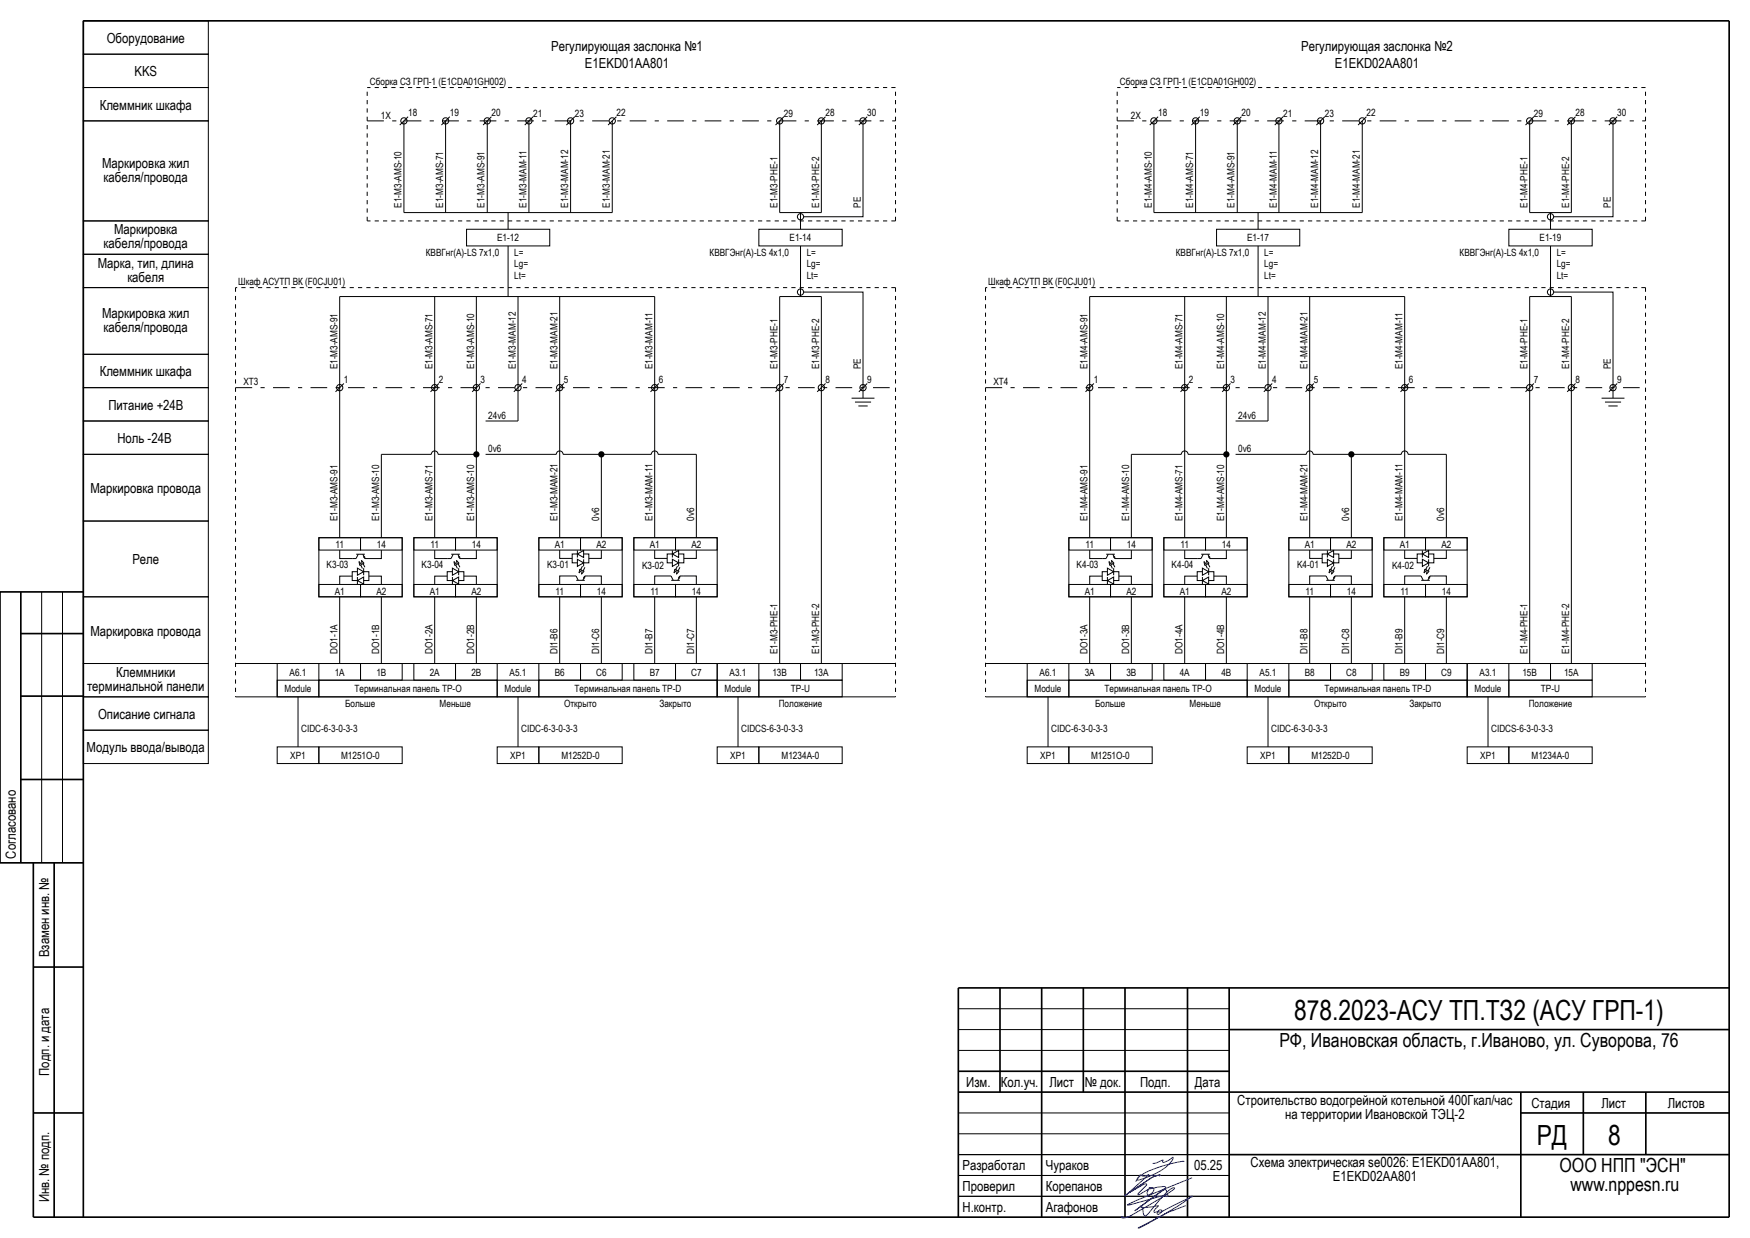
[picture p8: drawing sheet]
<svg xmlns="http://www.w3.org/2000/svg" width="420mm" height="297mm" viewBox="0 0 420 297" stroke-linecap="round" stroke-linejoin="round" font-family="sans-serif">
<g fill="#000" stroke="#000" stroke-width=".24">
<path d="M97.9 28l-2 2zM105.9 30l2-2zM115.9 30l2-2zM125.9 30l2-2zM135.9 30l2-2zM147.9 28l-2 2zM186.1 30l2-2zM196.1 30l2-2zM208.1 28l-2 2zM275.9 30l2-2zM287.9 28l-2 2zM297.9 28l-2 2z"/>
<path d="M305.9 30l2-2zM315.9 30l2-2zM325.9 30l2-2zM368.1 28l-2 2zM378.1 28l-2 2zM386.1 30l2-2zM96.9 51h50zM96.9 29v22zM106.9 29v22zM116.9 29v22zM121.9 51v4zM126.9 29v22z"/>
<path d="M136.9 29v22zM146.9 29v22zM187.1 29v22zM187.1 51h10zM192.1 51v4zM197.1 29v22zM276.9 51h50zM276.9 29v22zM286.9 29v22zM296.9 29v22zM301.9 51v4zM306.9 29v22z"/>
<path d="M316.9 29v22zM326.9 29v22zM367.1 29v22zM367.1 51h10zM372.1 51v4zM377.1 29v22zM81.5 71.1h75.6zM81.5 71.1v21.9zM104.3 71.1v21.9zM114.3 71.1v21.9zM121.9 59v12.1zM124.3 71.1v21.9z"/>
<path d="M134.3 71.1v21.9zM157.1 71.1v21.9zM187.1 71.1v21.9zM187.1 71.1h10zM192.1 59v12.1zM197.1 71.1v21.9zM261.5 71.1h75.6zM261.5 71.1v21.9zM284.3 71.1v21.9zM294.3 71.1v21.9zM301.9 59v12.1zM304.3 71.1v21.9z"/>
<path d="M314.3 71.1v21.9zM337.1 71.1v21.9zM367.1 71.1v21.9zM367.1 71.1h10zM372.1 59v12.1zM377.1 71.1v21.9zM80.5 94l2-2zM81.5 93v36zM105.3 92l-2 2zM104.3 93v36zM113.3 94l2-2zM114.3 93v36z"/>
<path d="M123.3 94l2-2zM135.3 92l-2 2zM134.3 93v36zM156.1 94l2-2zM157.1 93v36zM186.1 94l2-2zM187.1 93v66.2zM196.1 94l2-2zM197.1 93v66.2zM204.4 95.5h5.5zM205.2 96.5h3.9zM206 97.4h2.2z"/>
<path d="M206.1 94l2-2zM207.1 93v2.5zM260.5 94l2-2zM261.5 93v36zM283.3 94l2-2zM284.3 93v36zM293.3 94l2-2zM294.3 93v36zM303.3 94l2-2zM315.3 92l-2 2zM314.3 93v36zM336.1 94l2-2z"/>
<path d="M337.1 93v36zM366.1 94l2-2zM367.1 93v66.2zM376.1 94l2-2zM377.1 93v66.2zM384.4 95.5h5.5zM385.2 96.5h3.9zM386 97.4h2.2zM386.1 94l2-2zM387.1 93v2.5zM91.5 109h12zM105.1 109h8.8z"/>
<path d="M124.3 93v8zM116.5 101h7.8zM116.5 109h17zM135.1 109h21.2zM157.9 109h9.2zM167.1 109v20zM271.5 109h12zM285.1 109h8.8zM304.3 93v8zM296.5 101h7.8zM296.5 109h17zM315.1 109h21.2z"/>
<path d="M337.9 109h9.2zM347.1 109v20zM85.5 133h2.1zM86 133l-.5 1zM86.2 134.7l.6 .7zM86.2 134.7l.1 1zM86.7 134.4l.7 .7zM86.7 134.4l.2 1zM86.3 135.7l.5-.3zM86.6 135.5l.4 .9zM87.1 133l.2 .5zM87.2 133.6l.3-.2z"/>
<path d="M87.3 136.3v1.7zM86.9 135.4l.5-.3zM87.2 135.3l.4 .8zM87.2 133.6l.4 .4zM87.5 133.4l.1 .6zM91.5 109v20zM108.3 133h2.1zM108.8 133l-.5 1zM109 134.7l.6 .7zM109 134.7l.1 1zM109.5 134.4l.7 .7zM109.5 134.4l.2 1z"/>
<path d="M109.1 135.7l.5-.3zM109.4 135.5l.4 .9zM109.9 133l.2 .5zM110 133.6l.3-.2zM110.1 136.3v1.7zM109.7 135.4l.5-.3zM110 135.3l.4 .8zM110 133.6l.4 .4zM110.3 133.4l.1 .6zM138.6 132.1v1.6zM138.3 138.2l.5 1zM139.2 136.5l-.2 1z"/>
<path d="M139.6 136.7l-.6 .8zM139.2 136.5l.4 .2zM139.7 136.8l-.1 1zM140.2 137l-.6 .8zM139.7 136.8l.5 .2zM139.8 135.8l-.4 .8zM140.1 138.7l-.2 .5zM140.1 134.2v1.7zM140 138.6l.3 .1zM138.3 139.2h2.1zM140.4 136.1l-.4 .8zM140.4 138.2l-.1 .5z"/>
<path d="M140.4 138.2l-.4 .4zM144.3 109.4v19.6zM161.4 132.1v1.6zM161.1 138.2l.5 1zM162 136.5l-.2 1zM162.4 136.7l-.6 .8zM162 136.5l.4 .2zM162.5 136.8l-.1 1zM163 137l-.6 .8zM162.5 136.8l.5 .2zM162.6 135.8l-.4 .8zM162.9 138.7l-.2 .5z"/>
<path d="M162.9 134.2v1.7zM162.8 138.6l.3 .1zM161.1 139.2h2.1zM163.2 136.1l-.4 .8zM163.2 138.2l-.1 .5zM163.2 138.2l-.4 .4zM265.5 133h2.1zM266 133l-.5 1zM266.2 134.7l.6 .7zM266.2 134.7l.1 1zM266.7 134.4l.7 .7zM266.7 134.4l.2 1z"/>
<path d="M266.3 135.7l.5-.3zM266.6 135.5l.4 .9zM267.1 133l.2 .5zM267.2 133.6l.3-.2zM267.3 136.3v1.7zM266.9 135.4l.5-.3zM267.2 135.3l.4 .8zM267.2 133.6l.4 .4zM267.5 133.4l.1 .6zM271.5 109v20zM288.3 133h2.1zM288.8 133l-.5 1z"/>
<path d="M289 134.7l.6 .7zM289 134.7l.1 1zM289.5 134.4l.7 .7zM289.5 134.4l.2 1zM289.1 135.7l.5-.3zM289.4 135.5l.4 .9zM289.9 133l.2 .5zM290 133.6l.3-.2zM290.1 136.3v1.7zM289.7 135.4l.5-.3zM290 135.3l.4 .8zM290 133.6l.4 .4z"/>
<path d="M290.3 133.4l.1 .6zM318.6 132.1v1.6zM318.3 138.2l.5 1zM319.2 136.5l-.2 1zM319.6 136.7l-.6 .8zM319.2 136.5l.4 .2zM319.7 136.8l-.1 1zM320.2 137l-.6 .8zM319.7 136.8l.5 .2zM319.8 135.8l-.4 .8zM320.1 138.7l-.2 .5zM320.1 134.2v1.7z"/>
<path d="M320 138.6l.3 .1zM318.3 139.2h2.1zM320.4 136.1l-.4 .8zM320.4 138.2l-.1 .5zM320.4 138.2l-.4 .4zM324.3 109.4v19.6zM341.4 132.1v1.6zM341.1 138.2l.5 1zM342 136.5l-.2 1zM342.4 136.7l-.6 .8zM342 136.5l.4 .2zM342.5 136.8l-.1 1z"/>
<path d="M343 137l-.6 .8zM342.5 136.8l.5 .2zM342.6 135.8l-.4 .8zM342.9 138.7l-.2 .5zM342.9 134.2v1.7zM342.8 138.6l.3 .1zM341.1 139.2h2.1zM343.2 136.1l-.4 .8zM343.2 138.2l-.1 .5zM343.2 138.2l-.4 .4zM56.5 159.2h62.8zM81.5 143.2v16z"/>
<path d="M85.8 138.4v1.7zM91.5 143.2v16zM104.3 143.2v16zM108.6 138.4v1.7zM114.3 143.2v16zM119.3 159.2h52.8zM134.3 143.2v16zM144.3 143.2v16zM157.1 143.2v16zM167.1 143.2v16zM172.1 159.2h42.8zM236.5 159.2h62.8z"/>
<path d="M261.5 143.2v16zM265.8 138.4v1.7zM271.5 143.2v16zM284.3 143.2v16zM288.6 138.4v1.7zM294.3 143.2v16zM299.3 159.2h52.8zM314.3 143.2v16zM324.3 143.2v16zM337.1 143.2v16zM347.1 143.2v16zM352.1 159.2h42.8z"/>
<path d="M56.5 167.2h62.8zM66.5 159.2v8zM71.5 167.2v12zM119.3 167.2h52.8zM124.3 167.2v12zM172.1 167.2h42.8zM172.1 159.2v8zM177.1 167.2v12zM236.5 167.2h62.8zM246.5 159.2v8zM251.5 167.2v12zM299.3 167.2h52.8z"/>
<path d="M304.3 167.2v12zM352.1 167.2h42.8zM352.1 159.2v8zM357.1 167.2v12zM10 142v65zM15 142v65zM230 252h65zM230 247h65zM230 242h65zM230 277h65zM230 272h65zM230 267h65z"/>
<path d="M230 287h65zM230 282h65z"/>
</g>
<g fill="#000" stroke="#000" stroke-width=".4">
<path d="M20 5h395zM5 152h15zM5 167h15zM5 187h15zM5 142v65zM8 207v85zM13 207v85zM8 232h12zM230 237h185zM230 257h65zM295 247h120zM8 267h12z"/>
<path d="M230 262h185zM240 237v25zM260 237v25zM295 277h120zM365 267h50zM380 262v15zM395 262v15zM8 292h407zM20 5v287zM230 237v55zM250 237v55zM270 237v55z"/>
<path d="M285 237v55zM295 237v55zM365 262v30zM415 5v287z"/>
</g>
<path d="M20 142h-20v65h20" fill="none" stroke="#000" stroke-width=".4"/>
<path d="M284.2 278.7l-.1-.1a26.7 26.7 0 0 0-10.8 3.7l-.4 .8a14 14 0 0 0 8.5-4.9l.1-.6-2.1 1.3a.32 .32 0 0 1-.4-.2 .32 .32 0 0 1 .1-.4l-1.5 .7-1 .1M284.6 289.2a74 74 0 0 0-11.4 5.4l1.9-.9 4.7-2.6 6.4-4.1-.1 .1-7.4 3.7h-.4a.34 .34 0 0 1-.1-.4 .34 .34 0 0 1 .5-.1 .34 .34 0 0 1 .1 .4 .74 .74 0 0 1-1.1 .5l.4-.6h-.2a.72 .72 0 0 1-1 .1l1-1.5a9.8 9.8 0 0 1-4.2 .3v-.2a.9 .9 0 0 1 .6 1.2l.1 .4a.57 .57 0 0 0 .2 .7 .57 .57 0 0 0 .8-.2l1.1-1.3a20.9 20.9 0 0 1 4.9-5.1h.4l.1 .1-3.4 2.4-5.3 3.1a6.1 6.1 0 0 1-3.9 1.6v-.4M286.1 282.5l-13.4 5.5-2.1 1.1 9.4-2.5a.25 .25 0 0 1 .3 .2 .25 .25 0 0 1-.3 .3l-.3-.5 .3-.5a.48 .48 0 0 0-.1-.6 .48 .48 0 0 0-.6-.1l-7 5.1 7.5-5.6-.2-.2-.3-.1-3.4 .6-.1-.1a.65 .65 0 0 1 1 0 .65 .65 0 0 1-.2 1l-.8 .6a.48 .48 0 0 1-.5-.3 .48 .48 0 0 1 .1-.6l.2-.5-2.2 1.3-.3-.1 2.1-2.3a.56 .56 0 0 0-.9 .1l-3.2 1.8 5.3-3.6 2-.6-2 .6-6.4 4.4 5.7-5.1a1.72 1.72 0 0 1-2 .1l-1.1 1.6" fill="none" stroke="#00f" stroke-width=".24"/>
<g fill="none" stroke="#000" stroke-width=".24">
<path d="M20 13h30v8h-30zM20 5h30v8h-30zM20 29h30v24h-30zM20 21h30v8h-30zM207.1 29v23h-14.2M387.1 29v23h-14.2M20 53h30v8h-30zM112 55h19.9v4h-19.9zM182.1 55h20v4h-20zM292 55h19.9v4h-19.9zM362.1 55h20v4h-20zM20 69h30v16h-30z"/>
<path d="M20 61h30v8h-30zM192.9 70.1h14.2v22.9M372.9 70.1h14.2v22.9M20 85h30v8h-30zM20 93h30v8h-30zM20 109h30v16h-30zM20 101h30v8h-30zM103.5 109a.82 .82 0 0 1 .8-.8 .82 .82 0 0 1 .8 .8M133.5 109a.82 .82 0 0 1 .8-.8 .82 .82 0 0 1 .8 .8M156.3 109a.82 .82 0 0 1 .8-.8 .82 .82 0 0 1 .8 .8M283.5 109a.82 .82 0 0 1 .8-.8 .82 .82 0 0 1 .8 .8M313.5 109a.82 .82 0 0 1 .8-.8 .82 .82 0 0 1 .8 .8"/>
<path d="M336.3 109a.82 .82 0 0 1 .8-.8 .82 .82 0 0 1 .8 .8M20 125h30v18.2h-30zM76.5 129h20v14.2h-20zM76.5 129h10v3h-10zM81.5 132v2h4M84.5 138.2h-3v2M85.8 139.3l1.5-.9v1.7zM85.8 136.3l1.5 .9-1.5 .8zM85.8 137.2h-1.3v2.1h1.3M86.5 129h10v3h-10zM87.3 137.2h1.2v2.1h-1.2M88.5 138.2h3v2"/>
<path d="M91.5 132v2h-3.9M99.3 129h20v14.2h-20zM99.3 129h10v3h-10zM104.3 132v2h4M107.3 138.2h-3v2M108.6 139.3l1.5-.9v1.7zM108.6 136.3l1.5 .9-1.5 .8zM108.6 137.2h-1.3v2.1h1.3M109.3 129h10v3h-10zM110.1 137.2h1.2v2.1h-1.2M111.3 138.2h3v2M114.3 132v2h-3.9"/>
<path d="M129.3 129h20v14.2h-20zM129.3 129h10v3h-10zM134.3 132v2h3M138.3 138.2h-4v2M138.6 132.9l1.5-.8v1.6zM138.6 134.2l1.5 .8-1.5 .9zM138.6 132.9h-1.3v2.1h1.3M139.3 129h10v3h-10zM140.1 132.9h1.2v2.1h-1.2M140.4 138.2h3.9v2M144.3 132v2h-3M152.1 129h20v14.2h-20z"/>
<path d="M152.1 129h10v3h-10zM157.1 132v2h3M161.1 138.2h-4v2M161.4 132.9l1.5-.8v1.6zM161.4 134.2l1.5 .8-1.5 .9zM161.4 132.9h-1.3v2.1h1.3M162.1 129h10v3h-10zM162.9 132.9h1.2v2.1h-1.2M163.2 138.2h3.9v2M167.1 132v2h-3M256.5 129h20v14.2h-20zM256.5 129h10v3h-10z"/>
<path d="M261.5 132v2h4M264.5 138.2h-3v2M265.8 139.3l1.5-.9v1.7zM265.8 136.3l1.5 .9-1.5 .8zM265.8 137.2h-1.3v2.1h1.3M266.5 129h10v3h-10zM267.3 137.2h1.2v2.1h-1.2M268.5 138.2h3v2M271.5 132v2h-3.9M279.3 129h20v14.2h-20zM279.3 129h10v3h-10zM284.3 132v2h4"/>
<path d="M287.3 138.2h-3v2M288.6 139.3l1.5-.9v1.7zM288.6 136.3l1.5 .9-1.5 .8zM288.6 137.2h-1.3v2.1h1.3M289.3 129h10v3h-10zM290.1 137.2h1.2v2.1h-1.2M291.3 138.2h3v2M294.3 132v2h-3.9M309.3 129h20v14.2h-20zM309.3 129h10v3h-10zM314.3 132v2h3M318.3 138.2h-4v2"/>
<path d="M318.6 132.9l1.5-.8v1.6zM318.6 134.2l1.5 .8-1.5 .9zM318.6 132.9h-1.3v2.1h1.3M319.3 129h10v3h-10zM320.1 132.9h1.2v2.1h-1.2M320.4 138.2h3.9v2M324.3 132v2h-3M332.1 129h20v14.2h-20zM332.1 129h10v3h-10zM337.1 132v2h3M341.1 138.2h-4v2M341.4 132.9l1.5-.8v1.6z"/>
<path d="M341.4 134.2l1.5 .8-1.5 .9zM341.4 132.9h-1.3v2.1h1.3M342.1 129h10v3h-10zM342.9 132.9h1.2v2.1h-1.2M343.2 138.2h3.9v2M347.1 132v2h-3M20 159.2h30v8h-30zM20 143.2h30v16h-30zM76.5 140.2h10v3h-10zM76.5 159.2h10v4h-10zM86.5 140.2h10v3h-10zM86.5 159.2h10v4h-10z"/>
<path d="M99.3 140.2h10v3h-10zM99.3 159.2h10v4h-10zM109.3 140.2h10v3h-10zM109.3 159.2h10v4h-10zM129.3 159.2h10v4h-10zM129.3 140.2h10v3h-10zM139.3 140.2h10v3h-10zM139.3 159.2h10v4h-10zM152.1 159.2h10v4h-10zM152.1 140.2h10v3h-10zM162.1 159.2h10v4h-10zM162.1 140.2h10v3h-10z"/>
<path d="M182.1 159.2h10v4h-10zM192.1 159.2h10v4h-10zM256.5 140.2h10v3h-10zM256.5 159.2h10v4h-10zM266.5 140.2h10v3h-10zM266.5 159.2h10v4h-10zM279.3 140.2h10v3h-10zM279.3 159.2h10v4h-10zM289.3 140.2h10v3h-10zM289.3 159.2h10v4h-10zM309.3 159.2h10v4h-10zM309.3 140.2h10v3h-10z"/>
<path d="M319.3 140.2h10v3h-10zM319.3 159.2h10v4h-10zM332.1 159.2h10v4h-10zM332.1 140.2h10v3h-10zM342.1 159.2h10v4h-10zM342.1 140.2h10v3h-10zM362.1 159.2h10v4h-10zM372.1 159.2h10v4h-10zM20 167.2h30v8h-30zM20 175.2h30v8h-30zM66.5 179.2h10v4h-10zM66.5 163.2h10v4h-10z"/>
<path d="M76.5 163.2h42.8v4h-42.8zM76.5 179.2h20v4h-20zM119.3 163.2h10v4h-10zM119.3 179.2h10v4h-10zM129.3 163.2h42.8v4h-42.8zM129.3 179.2h20v4h-20zM172.1 163.2h10v4h-10zM172.1 179.2h10v4h-10zM182.1 163.2h20v4h-20zM182.1 179.2h20v4h-20zM246.5 179.2h10v4h-10zM246.5 163.2h10v4h-10z"/>
<path d="M256.5 163.2h42.8v4h-42.8zM256.5 179.2h20v4h-20zM299.3 163.2h10v4h-10zM299.3 179.2h10v4h-10zM309.3 163.2h42.8v4h-42.8zM309.3 179.2h20v4h-20zM352.1 163.2h10v4h-10zM352.1 179.2h10v4h-10zM362.1 163.2h20v4h-20zM362.1 179.2h20v4h-20z"/>
<circle cx="96.9" cy="29" r=".75"/>
<circle cx="106.9" cy="29" r=".75"/>
<circle cx="116.9" cy="29" r=".75"/>
<circle cx="126.9" cy="29" r=".75"/>
<circle cx="136.9" cy="29" r=".75"/>
<circle cx="146.9" cy="29" r=".75"/>
<circle cx="187.1" cy="29" r=".75"/>
<circle cx="197.1" cy="29" r=".75"/>
<circle cx="207.1" cy="29" r=".75"/>
<circle cx="276.9" cy="29" r=".75"/>
<circle cx="286.9" cy="29" r=".75"/>
<circle cx="296.9" cy="29" r=".75"/>
<circle cx="306.9" cy="29" r=".75"/>
<circle cx="316.9" cy="29" r=".75"/>
<circle cx="326.9" cy="29" r=".75"/>
<circle cx="367.1" cy="29" r=".75"/>
<circle cx="377.1" cy="29" r=".75"/>
<circle cx="387.1" cy="29" r=".75"/>
<circle cx="192.1" cy="52" r=".75"/>
<circle cx="372.1" cy="52" r=".75"/>
<circle cx="192.1" cy="70.1" r=".75"/>
<circle cx="372.1" cy="70.1" r=".75"/>
<circle cx="81.5" cy="93" r=".75"/>
<circle cx="104.3" cy="93" r=".75"/>
<circle cx="114.3" cy="93" r=".75"/>
<circle cx="124.3" cy="93" r=".75"/>
<circle cx="134.3" cy="93" r=".75"/>
<circle cx="157.1" cy="93" r=".75"/>
<circle cx="187.1" cy="93" r=".75"/>
<circle cx="197.1" cy="93" r=".75"/>
<circle cx="207.1" cy="93" r=".75"/>
<circle cx="261.5" cy="93" r=".75"/>
<circle cx="284.3" cy="93" r=".75"/>
<circle cx="294.3" cy="93" r=".75"/>
<circle cx="304.3" cy="93" r=".75"/>
<circle cx="314.3" cy="93" r=".75"/>
<circle cx="337.1" cy="93" r=".75"/>
<circle cx="367.1" cy="93" r=".75"/>
<circle cx="377.1" cy="93" r=".75"/>
<circle cx="387.1" cy="93" r=".75"/>
</g>
<g fill="none" stroke="#000" stroke-width=".7" stroke-linecap="butt">
<circle cx="114.3" cy="109" r=".4"/>
<circle cx="144.3" cy="109" r=".4"/>
<circle cx="294.3" cy="109" r=".4"/>
<circle cx="324.3" cy="109" r=".4"/>
</g>
<path d="M88.1 29h126.8zM268.1 29h126.8zM56.5 93h158.4zM236.5 93h158.4z" fill="#000" stroke="#000" stroke-width=".24" stroke-dasharray="4 2 1 2" stroke-linecap="butt"/>
<g fill="#000" stroke="#000" stroke-width=".24" stroke-dasharray="1 1" stroke-linecap="butt">
<path d="M88.1 21h126.8zM268.1 21h126.8zM88.1 21v32zM214.9 21v32zM88.1 53h126.8zM268.1 21v32zM394.9 21v32zM268.1 53h126.8zM56.5 69v98.2zM56.5 69h158.4zM214.9 69v98.2zM236.5 69v98.2z"/>
<path d="M236.5 69h158.4zM394.9 69v98.2z"/>
</g>
<g font-size="6.7">
<text x="310.6" y="244.6">878.2023-АСУ ТП.ТЗ2 (АСУ ГРП-1)</text>
<text x="368.8" y="274.7">РД</text>
<text x="386" y="274.6">8</text>
</g>
<g font-size="4.7">
<text x="307" y="251.1">РФ, Ивановская область, г.Иваново, ул. Суворова, 76</text>
<text x="374.3" y="281.1">ООО НПП &quot;ЭСН&quot;</text>
<text x="376.9" y="285.8">www.nppesn.ru</text>
</g>
<g font-size="3.3">
<text x="25.6" y="10.2">Оборудование</text>
<text x="132.3" y="12.2">Регулирующая заслонка №1</text>
<text x="140.4" y="16.4">E1EKD01AA801</text>
<text x="312.3" y="12.2">Регулирующая заслонка №2</text>
<text x="320.4" y="16.4">E1EKD02AA801</text>
<text x="32.3" y="18.3">KKS</text>
<text x="23.9" y="26.3">Клеммник шкафа</text>
<text x="24.5" y="40.2">Маркировка жил</text>
<text x="24.9" y="43.6">кабеля/провода</text>
<text x="24.9" y="59.6">кабеля/провода</text>
<text x="27.4" y="56.2">Маркировка</text>
<text x="23.5" y="64.2">Марка, тип, длина</text>
<text x="30.6" y="67.6">кабеля</text>
<text x="24.5" y="76.2">Маркировка жил</text>
<text x="24.9" y="79.6">кабеля/провода</text>
<text x="23.9" y="90.3">Клеммник шкафа</text>
<text x="26" y="98.3">Питание +24В</text>
<text x="28.2" y="106.3">Ноль -24В</text>
<text x="21.7" y="118.3">Маркировка провода</text>
<text x="31.8" y="135.3">Реле</text>
<text x="21.7" y="152.5">Маркировка провода</text>
<text x="20.9" y="165.8">терминальной панели</text>
<text x="27.9" y="162.4">Клеммники</text>
<text x="23.5" y="172.4">Описание сигнала</text>
<text x="20.8" y="180.4">Модуль ввода/вывода</text>
<text x="3.8" y="206" transform="rotate(-90 3.8 206)">Согласовано</text>
<text x="11.8" y="229.7" transform="rotate(-90 11.8 229.7)">Взамен инв. №</text>
<text x="11.8" y="258.1" transform="rotate(-90 11.8 258.1)">Подп. и дата</text>
<text x="231.9" y="260.8">Изм.</text>
<text x="240.2" y="260.8">Кол.уч.</text>
<text x="251.8" y="260.8">Лист</text>
<text x="260.4" y="260.8">№ док.</text>
<text x="273.6" y="260.8">Подп.</text>
<text x="286.8" y="260.8">Дата</text>
<text x="296.9" y="265.1">Строительство водогрейной котельной 400Гкал/час</text>
<text x="308.4" y="268.4">на территории Ивановской ТЭЦ-2</text>
<text x="367.5" y="265.8">Стадия</text>
<text x="384.3" y="265.8">Лист</text>
<text x="400.3" y="265.8">Листов</text>
<text x="231" y="280.7">Разработал</text>
<text x="251" y="280.8">Чураков</text>
<text x="286.6" y="280.8">05.25</text>
<text x="300.1" y="280.1">Схема электрическая se0026: E1EKD01AA801,</text>
<text x="231" y="285.8">Проверил</text>
<text x="251" y="285.8">Корепанов</text>
<text x="319.9" y="283.4">E1EKD02AA801</text>
<text x="11.8" y="288.5" transform="rotate(-90 11.8 288.5)">Инв. № подп.</text>
<text x="231" y="290.8">Н.контр.</text>
<text x="251" y="290.8">Агафонов</text>
</g>
<g font-size="2.4">
<text x="88.8" y="20.5">Сборка СЗ ГРП-1 (E1CDA01GH002)</text>
<text x="268.8" y="20.5">Сборка СЗ ГРП-1 (E1CDA01GH002)</text>
<text x="91.4" y="28.5">1X</text>
<text x="98" y="27.9">18</text>
<text x="108" y="27.9">19</text>
<text x="118" y="27.9">20</text>
<text x="128" y="28">21</text>
<text x="138" y="28">23</text>
<text x="148" y="27.9">22</text>
<text x="188.2" y="28">29</text>
<text x="198.2" y="27.9">28</text>
<text x="208.2" y="27.9">30</text>
<text x="271.4" y="28.5">2X</text>
<text x="278" y="27.9">18</text>
<text x="288" y="27.9">19</text>
<text x="298" y="27.9">20</text>
<text x="308" y="28">21</text>
<text x="318" y="28">23</text>
<text x="328" y="27.9">22</text>
<text x="368.2" y="28">29</text>
<text x="378.2" y="27.9">28</text>
<text x="388.2" y="27.9">30</text>
<text x="96.4" y="49.8" transform="rotate(-90 96.4 49.8)">E1-M3-AMS-10</text>
<text x="106.4" y="49.8" transform="rotate(-90 106.4 49.8)">E1-M3-AMS-71</text>
<text x="116.3" y="49.8" transform="rotate(-90 116.3 49.8)">E1-M3-AMS-91</text>
<text x="126.4" y="49.8" transform="rotate(-90 126.4 49.8)">E1-M3-MAM-11</text>
<text x="136.4" y="49.8" transform="rotate(-90 136.4 49.8)">E1-M3-MAM-12</text>
<text x="146.4" y="49.8" transform="rotate(-90 146.4 49.8)">E1-M3-MAM-21</text>
<text x="186.6" y="49.8" transform="rotate(-90 186.6 49.8)">E1-M3-РНЕ-1</text>
<text x="196.6" y="49.8" transform="rotate(-90 196.6 49.8)">E1-M3-РНЕ-2</text>
<text x="206.6" y="49.8" transform="rotate(-90 206.6 49.8)">PE</text>
<text x="276.4" y="49.8" transform="rotate(-90 276.4 49.8)">E1-M4-AMS-10</text>
<text x="286.4" y="49.8" transform="rotate(-90 286.4 49.8)">E1-M4-AMS-71</text>
<text x="296.3" y="49.8" transform="rotate(-90 296.3 49.8)">E1-M4-AMS-91</text>
<text x="306.4" y="49.8" transform="rotate(-90 306.4 49.8)">E1-M4-MAM-11</text>
<text x="316.4" y="49.8" transform="rotate(-90 316.4 49.8)">E1-M4-MAM-12</text>
<text x="326.4" y="49.8" transform="rotate(-90 326.4 49.8)">E1-M4-MAM-21</text>
<text x="366.6" y="49.8" transform="rotate(-90 366.6 49.8)">E1-M4-РНЕ-1</text>
<text x="376.6" y="49.8" transform="rotate(-90 376.6 49.8)">E1-M4-РНЕ-2</text>
<text x="386.6" y="49.8" transform="rotate(-90 386.6 49.8)">PE</text>
<text x="119.3" y="57.9">E1-12</text>
<text x="189.5" y="57.9">E1-14</text>
<text x="299.3" y="57.9">E1-17</text>
<text x="369.5" y="57.9">E1-19</text>
<text x="102.2" y="61.4">КВВГнг(А)-LS 7х1,0</text>
<text x="123.4" y="61.4">L=</text>
<text x="123.4" y="63.9">Lg=</text>
<text x="170.3" y="61.4">КВВГЭнг(А)-LS 4х1,0</text>
<text x="193.6" y="61.4">L=</text>
<text x="193.6" y="63.9">Lg=</text>
<text x="282.2" y="61.4">КВВГнг(А)-LS 7х1,0</text>
<text x="303.4" y="61.4">L=</text>
<text x="303.4" y="63.9">Lg=</text>
<text x="350.3" y="61.4">КВВГЭнг(А)-LS 4х1,0</text>
<text x="373.6" y="61.4">L=</text>
<text x="373.6" y="63.9">Lg=</text>
<text x="57.2" y="68.4">Шкаф АСУТП ВК (F0CJU01)</text>
<text x="123.4" y="66.9">Lt=</text>
<text x="193.6" y="66.9">Lt=</text>
<text x="237.2" y="68.4">Шкаф АСУТП ВК (F0CJU01)</text>
<text x="303.4" y="66.9">Lt=</text>
<text x="373.6" y="66.9">Lt=</text>
<text x="81" y="88.6" transform="rotate(-90 81 88.6)">E1-M3-AMS-91</text>
<text x="103.8" y="88.6" transform="rotate(-90 103.8 88.6)">E1-M3-AMS-71</text>
<text x="113.8" y="88.6" transform="rotate(-90 113.8 88.6)">E1-M3-AMS-10</text>
<text x="123.8" y="88.6" transform="rotate(-90 123.8 88.6)">E1-M3-MAM-12</text>
<text x="133.8" y="88.6" transform="rotate(-90 133.8 88.6)">E1-M3-MAM-21</text>
<text x="156.6" y="88.6" transform="rotate(-90 156.6 88.6)">E1-M3-MAM-11</text>
<text x="186.6" y="88.6" transform="rotate(-90 186.6 88.6)">E1-M3-РНЕ-1</text>
<text x="196.6" y="88.6" transform="rotate(-90 196.6 88.6)">E1-M3-РНЕ-2</text>
<text x="206.6" y="88.6" transform="rotate(-90 206.6 88.6)">PE</text>
<text x="261" y="88.6" transform="rotate(-90 261 88.6)">E1-M4-AMS-91</text>
<text x="283.8" y="88.6" transform="rotate(-90 283.8 88.6)">E1-M4-AMS-71</text>
<text x="293.8" y="88.6" transform="rotate(-90 293.8 88.6)">E1-M4-AMS-10</text>
<text x="303.8" y="88.6" transform="rotate(-90 303.8 88.6)">E1-M4-MAM-12</text>
<text x="313.8" y="88.6" transform="rotate(-90 313.8 88.6)">E1-M4-MAM-21</text>
<text x="336.6" y="88.6" transform="rotate(-90 336.6 88.6)">E1-M4-MAM-11</text>
<text x="366.6" y="88.6" transform="rotate(-90 366.6 88.6)">E1-M4-РНЕ-1</text>
<text x="376.6" y="88.6" transform="rotate(-90 376.6 88.6)">E1-M4-РНЕ-2</text>
<text x="386.6" y="88.6" transform="rotate(-90 386.6 88.6)">PE</text>
<text x="58.4" y="92.5">XT3</text>
<text x="82.6" y="91.8">1</text>
<text x="105.4" y="91.9">2</text>
<text x="115.4" y="91.9">3</text>
<text x="125.4" y="92">4</text>
<text x="135.4" y="92">5</text>
<text x="158.2" y="91.9">6</text>
<text x="188.2" y="92">7</text>
<text x="198.1" y="92">8</text>
<text x="208.1" y="92">9</text>
<text x="238.4" y="92.5">XT4</text>
<text x="262.6" y="91.8">1</text>
<text x="285.4" y="91.9">2</text>
<text x="295.4" y="91.9">3</text>
<text x="305.4" y="92">4</text>
<text x="315.4" y="92">5</text>
<text x="338.2" y="91.9">6</text>
<text x="368.2" y="92">7</text>
<text x="378.1" y="92">8</text>
<text x="388.1" y="92">9</text>
<text x="117.2" y="100.5">24v6</text>
<text x="297.2" y="100.5">24v6</text>
<text x="117.2" y="108.5">0v6</text>
<text x="297.2" y="108.5">0v6</text>
<text x="81" y="125" transform="rotate(-90 81 125)">E1-M3-AMS-91</text>
<text x="91" y="125" transform="rotate(-90 91 125)">E1-M3-AMS-10</text>
<text x="103.8" y="125" transform="rotate(-90 103.8 125)">E1-M3-AMS-71</text>
<text x="113.8" y="125" transform="rotate(-90 113.8 125)">E1-M3-AMS-10</text>
<text x="133.8" y="125" transform="rotate(-90 133.8 125)">E1-M3-MAM-21</text>
<text x="143.8" y="125" transform="rotate(-90 143.8 125)">0v6</text>
<text x="156.6" y="125" transform="rotate(-90 156.6 125)">E1-M3-MAM-11</text>
<text x="166.6" y="125" transform="rotate(-90 166.6 125)">0v6</text>
<text x="261" y="125" transform="rotate(-90 261 125)">E1-M4-AMS-91</text>
<text x="271" y="125" transform="rotate(-90 271 125)">E1-M4-AMS-10</text>
<text x="283.8" y="125" transform="rotate(-90 283.8 125)">E1-M4-AMS-71</text>
<text x="293.8" y="125" transform="rotate(-90 293.8 125)">E1-M4-AMS-10</text>
<text x="313.8" y="125" transform="rotate(-90 313.8 125)">E1-M4-MAM-21</text>
<text x="323.8" y="125" transform="rotate(-90 323.8 125)">0v6</text>
<text x="336.6" y="125" transform="rotate(-90 336.6 125)">E1-M4-MAM-11</text>
<text x="346.6" y="125" transform="rotate(-90 346.6 125)">0v6</text>
<text x="80.5" y="131.4">11</text>
<text x="90.4" y="131.4">14</text>
<text x="103.3" y="131.4">11</text>
<text x="113.2" y="131.4">14</text>
<text x="133.1" y="131.4">A1</text>
<text x="143.1" y="131.4">A2</text>
<text x="155.9" y="131.4">A1</text>
<text x="165.9" y="131.4">A2</text>
<text x="260.5" y="131.4">11</text>
<text x="270.4" y="131.4">14</text>
<text x="283.3" y="131.4">11</text>
<text x="293.2" y="131.4">14</text>
<text x="313.1" y="131.4">A1</text>
<text x="323.1" y="131.4">A2</text>
<text x="335.9" y="131.4">A1</text>
<text x="345.9" y="131.4">A2</text>
<text x="78.4" y="136.4">K3-03</text>
<text x="101.2" y="136.4">K3-04</text>
<text x="131.3" y="136.4">K3-01</text>
<text x="154.1" y="136.4">K3-02</text>
<text x="258.4" y="136.4">K4-03</text>
<text x="281.2" y="136.4">K4-04</text>
<text x="311.3" y="136.4">K4-01</text>
<text x="334.1" y="136.4">K4-02</text>
<text x="80.3" y="142.6">A1</text>
<text x="90.3" y="142.6">A2</text>
<text x="103.1" y="142.6">A1</text>
<text x="113.1" y="142.6">A2</text>
<text x="133.3" y="142.6">11</text>
<text x="143.2" y="142.6">14</text>
<text x="156.1" y="142.6">11</text>
<text x="166" y="142.6">14</text>
<text x="260.3" y="142.6">A1</text>
<text x="270.3" y="142.6">A2</text>
<text x="283.1" y="142.6">A1</text>
<text x="293.1" y="142.6">A2</text>
<text x="313.3" y="142.6">11</text>
<text x="323.2" y="142.6">14</text>
<text x="336.1" y="142.6">11</text>
<text x="346" y="142.6">14</text>
<text x="81" y="156.9" transform="rotate(-90 81 156.9)">DO1-1A</text>
<text x="91" y="156.9" transform="rotate(-90 91 156.9)">DO1-1B</text>
<text x="103.8" y="156.9" transform="rotate(-90 103.8 156.9)">DO1-2A</text>
<text x="113.8" y="156.9" transform="rotate(-90 113.8 156.9)">DO1-2B</text>
<text x="133.8" y="156.9" transform="rotate(-90 133.8 156.9)">DI1-B6</text>
<text x="143.8" y="156.9" transform="rotate(-90 143.8 156.9)">DI1-C6</text>
<text x="156.6" y="156.9" transform="rotate(-90 156.6 156.9)">DI1-B7</text>
<text x="166.6" y="156.9" transform="rotate(-90 166.6 156.9)">DI1-C7</text>
<text x="186.6" y="156.9" transform="rotate(-90 186.6 156.9)">E1-M3-РНЕ-1</text>
<text x="196.6" y="156.9" transform="rotate(-90 196.6 156.9)">E1-M3-РНЕ-2</text>
<text x="261" y="156.9" transform="rotate(-90 261 156.9)">DO1-3A</text>
<text x="271" y="156.9" transform="rotate(-90 271 156.9)">DO1-3B</text>
<text x="283.8" y="156.9" transform="rotate(-90 283.8 156.9)">DO1-4A</text>
<text x="293.8" y="156.9" transform="rotate(-90 293.8 156.9)">DO1-4B</text>
<text x="313.8" y="156.9" transform="rotate(-90 313.8 156.9)">DI1-B8</text>
<text x="323.8" y="156.9" transform="rotate(-90 323.8 156.9)">DI1-C8</text>
<text x="336.6" y="156.9" transform="rotate(-90 336.6 156.9)">DI1-B9</text>
<text x="346.6" y="156.9" transform="rotate(-90 346.6 156.9)">DI1-C9</text>
<text x="366.6" y="156.9" transform="rotate(-90 366.6 156.9)">E1-M4-РНЕ-1</text>
<text x="376.6" y="156.9" transform="rotate(-90 376.6 156.9)">E1-M4-РНЕ-2</text>
<text x="68.3" y="166.1">Module</text>
<text x="69.5" y="162.1">A6.1</text>
<text x="80.3" y="162.1">1A</text>
<text x="85.1" y="166.1">Терминальная панель TP-O</text>
<text x="90.3" y="162.1">1B</text>
<text x="103.1" y="162.1">2A</text>
<text x="113.1" y="162.1">2B</text>
<text x="121.1" y="166.1">Module</text>
<text x="122.3" y="162.1">A5.1</text>
<text x="133.1" y="162.1">B6</text>
<text x="137.9" y="166.1">Терминальная панель TP-D</text>
<text x="143.1" y="162.1">C6</text>
<text x="155.9" y="162.1">B7</text>
<text x="165.9" y="162.1">C7</text>
<text x="173.9" y="166.1">Module</text>
<text x="175.1" y="162.1">A3.1</text>
<text x="185.4" y="162.1">13B</text>
<text x="189.8" y="166.1">TP-U</text>
<text x="195.4" y="162.1">13A</text>
<text x="248.3" y="166.1">Module</text>
<text x="249.5" y="162.1">A6.1</text>
<text x="260.3" y="162.1">3A</text>
<text x="265.1" y="166.1">Терминальная панель TP-O</text>
<text x="270.3" y="162.1">3B</text>
<text x="283.1" y="162.1">4A</text>
<text x="293.1" y="162.1">4B</text>
<text x="301.1" y="166.1">Module</text>
<text x="302.3" y="162.1">A5.1</text>
<text x="313.1" y="162.1">B8</text>
<text x="317.9" y="166.1">Терминальная панель TP-D</text>
<text x="323.1" y="162.1">C8</text>
<text x="335.9" y="162.1">B9</text>
<text x="345.9" y="162.1">C9</text>
<text x="353.9" y="166.1">Module</text>
<text x="355.1" y="162.1">A3.1</text>
<text x="365.4" y="162.1">15B</text>
<text x="369.8" y="166.1">TP-U</text>
<text x="375.4" y="162.1">15A</text>
<text x="82.9" y="169.6">Больше</text>
<text x="105.5" y="169.6">Меньше</text>
<text x="135.4" y="169.6">Открыто</text>
<text x="158.3" y="169.6">Закрыто</text>
<text x="186.9" y="169.6">Положение</text>
<text x="262.9" y="169.6">Больше</text>
<text x="285.5" y="169.6">Меньше</text>
<text x="315.4" y="169.6">Открыто</text>
<text x="338.3" y="169.6">Закрыто</text>
<text x="366.9" y="169.6">Положение</text>
<text x="72.3" y="175.5">CIDC-6-3-0-3-3</text>
<text x="125.1" y="175.5">CIDC-6-3-0-3-3</text>
<text x="177.9" y="175.5">CIDCS-6-3-0-3-3</text>
<text x="252.3" y="175.5">CIDC-6-3-0-3-3</text>
<text x="305.1" y="175.5">CIDC-6-3-0-3-3</text>
<text x="357.9" y="175.5">CIDCS-6-3-0-3-3</text>
<text x="69.7" y="182.1">XP1</text>
<text x="81.9" y="182.1">M1251O-0</text>
<text x="122.5" y="182.1">XP1</text>
<text x="134.7" y="182.1">M1252D-0</text>
<text x="175.3" y="182.1">XP1</text>
<text x="187.6" y="182.1">M1234A-0</text>
<text x="249.7" y="182.1">XP1</text>
<text x="261.9" y="182.1">M1251O-0</text>
<text x="302.5" y="182.1">XP1</text>
<text x="314.7" y="182.1">M1252D-0</text>
<text x="355.3" y="182.1">XP1</text>
<text x="367.6" y="182.1">M1234A-0</text>
</g>
</svg>
